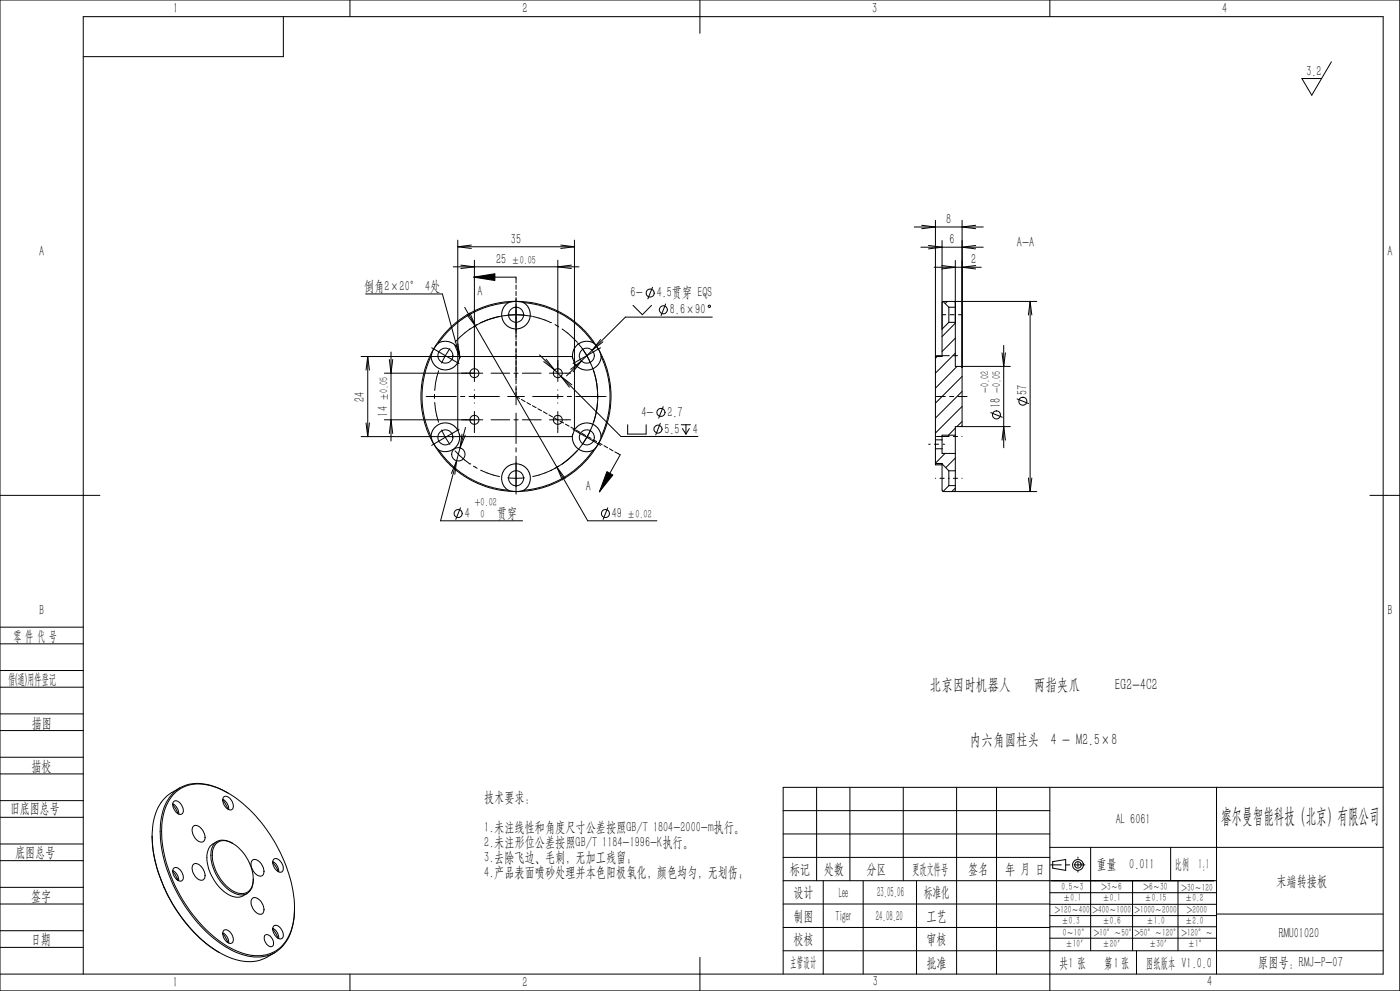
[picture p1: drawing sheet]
<svg xmlns="http://www.w3.org/2000/svg" width="420mm" height="297mm" viewBox="0 0 420 297" stroke-linecap="round" stroke-linejoin="round" font-family="sans-serif">
<g fill="none" stroke="#000" stroke-width=".3">
<path d="M0 0h419.9v297h-419.9zM85 5v12h-60M105 0v5M210 0v10M315 0v5M399.4 18.5l-5.9 10-2.9-5h5.9M136 80h37.7M137.3 72v56.8l.7 2.1M137.3 74h35M137.3 74l4.1 .5M138.3 79.5l4 .5-4 .5M141.4 73.4l-4.1 .6"/>
<path d="M142.3 78v36.3M167.3 78v36.3M168.2 73.4l4.1 .6M171.4 79.5l-4.1 .5 4.1 .5M172.3 72v56.8l-.7 2.1h-63.3M172.3 74l-4.1 .5M274.3 68h20.7M276.3 74.1h18.7M276.5 67.5l4.1 .5-4.1 .5M278.6 73.6l4 .5-4 .5M280.6 66v65.8M282.5 79.6l4.1 .5-4.1 .5"/>
<path d="M282.6 72.1v34.7h-2M286.6 78.1v31.7h16.5M288.6 66v61.6l-.3 .2M292.7 79.6l-4.1 .5 4.1 .5M292.7 73.6l-4.1 .5 4.1 .5M292.7 67.5l-4.1 .5 4.1 .5M109.7 88.1h23l5.3 19M139.4 92.1l3.2 5.5M140.1 94.3l2.5 3.3M140.9 98.7l-1.5 1.1-2.9 2.7M141 98.6l-.1 .1M141 93.8l1.6 3.8"/>
<path d="M142.1 83.1l6.4-1.1v2.1zM142.1 83.1h12.7v1.7M142.6 97.6l33.7 58.5h20.8M143.1 97.3l-1.1 .7M149.9 94.8l-5.7 1.9M152.3 94.4h5M152.5 90.7l-3.4 .5-3.7 1-3.2 1.4-2.4 1.3-4.4 3.4-1.5 1.5-2.3 2.9M152.5 90.7l-1.4 1.3-.4 1.1-.2 1.4 .7 2.1 .6 .9 1.2 .7 1.1 .4 1.6-.1 1.4-.6 .8-.7 1-1.7 .1-1.8-.6-1.8-1.3-1.2 2.7 .4 5 1.4 4.7 2.2 4.6 3.6 1.7 1.7 2.2 2.7M154.8 90.3l-3.6 .2-4.4 .9-4 1.5-3.1 1.7-4.7 3.6-2.3 2.6-2.6 3.8M154.8 90.3l-2.3 .4M154.8 90.3l2.4 .4M154.8 90.3l4.9 .4 3.4 .8 3.2 1.3 3.1 1.6 2.9 2 3.4 3 2.2 2.7 1.6 2.5"/>
<path d="M154.8 85.4v1.3M154.8 87.3v1.3M154.8 89.2v12.6M159.6 94.8a24.7 24.7 0 0 0-18.7 3.9M159.8 94.8l5.6 1.9M166.5 97.3l1.1 .7M168.7 98.6l1.6 1.2 2.8 2.7M189.9 91.5l2.8 2.8 2.8-2.8M195.7 86.1l-1.3 3.5M199.7 91.1l-1.4 3.5M213.7 95h-26.1l-10 10M280.2 80.1h14.2"/>
<path d="M282.7 94.3h1M282.9 90.3a3.3 3.3 0 0 0-.3 2.7v5.6l2-2M282.9 90.3h28.1M282.9 90.3l1.7 1.8M284.2 90.3l-.7 .7M284.6 92.1v4.5M284.6 92.1h2v4.5h-2M285 94.3h1.3M286.3 90.3l.3 .3M286.6 96.9l-4 4M287.5 94.3h1.1M309 90.3v57"/>
<path d="M309 90.3l.5 4.1M309 90.3l-.5 4.1M108.3 106.8h63.3l.7 2M110.3 106.8l.5 4.1M110.3 106.8v24.1M110.3 106.8l-.5 4.1M115.3 111.8h29.5M116.8 107.7l.5 4.1 .5-4.1M117.3 105.5v26.7M127.8 118.8h9.1M129.3 106.8l.2 1.2 .8 1.3 1 .9 1.2 .5 1.3 .2 1.5-.4 1-.6 1.1-1.4M129.3 106.8l-1.3 3.2-.8 3-.5 3.4-.1 3.5 .4 3.4 .7 3.4 2.4 6.4"/>
<path d="M129.5 104.2l4.1 2.4M130.1 104.5l-1.7 3.6-1.1 3-.9 4.5-.1 4.2 .3 3.4 .9 3.8 1.3 3.6 1.3 2.5M130.1 104.6l1.8-2 1.3-.3 1.9 .2 1.3 .8 .9 1.1 .5 1.5v1.6M130.1 104.6l-.8 2.2M130.3 118.2v1.2M131.6 111.1l-.6 1.9-.6 3.9M133.6 106.6l-1.1 2.2M133.6 106.6l4.1 2.4M135 104.5l-1.4 2.1M136.4 103.3l1.6 3.8M137.4 103l.6 4.1M138 106.8l-.7 2"/>
<path d="M138.2 118.8h1.2M140.7 118.8h9.1M142.3 116.8v.1M142.3 118.2v1.3M147.3 111.8h5.6M152.3 118.8h5M154.2 111.8h1.2M154.8 102.2v1.5M154.8 104.3v10.7M154.8 115.7v5.6M154.8 118.8l1.1 .6M156.4 119.7l1.1 .7"/>
<path d="M156.7 111.8h5.6M159.8 118.8h9.1M161.9 106.4l6.4 6.4M163.8 107.7l2.6 3.2-3.3-2.5M164.8 111.8h6.4M167.3 116.8v.1M167.3 118.2v1.3M168.3 112.8l18 18h23.1M168.3 112.8l2.5 3.2M168.3 112.8l3.2 2.5M170.2 118.8h1.2M171.2 110.7l3.3-2.5-2.6 3.2"/>
<path d="M172.7 118.8h9.1M173.3 102.7a24.5 24.5 0 0 1-8 38.3M174.7 104.5l1.4 2.1M176.1 106.6l1.1 2.2M176.1 106.6l-4.2 2.4M177.6 105l-7.6 7.6M178 102.7l1.5 1.9M178 102.7l-.8-.3-1.6-.1-1.3 .3-.9 .5-1.4 1.8-.3 1.3 .1 1.3M178.1 111.1l.9 3.8 .2 2M179.3 118.2v1.2M179.5 104.6l.8 2.2M179.5 104.6l1.7 3.4 .9 2.6 .9 3.8 .3 3.5-.2 4.1-.8 4.2-1.1 3.3-1.7 3.6"/>
<path d="M180.2 104.2l-4.1 2.4M180.2 101.8l-2.6 3.2M180.3 106.8l1.4 3.4 .6 2.4 .7 5.1-.1 3.5-.5 3.4-.8 3-1.3 3.3M180.4 106.8l-.3 1.4-.7 1.1-1.3 1.1-1.1 .4-1.3 .1-1.3-.3-1.1-.7-1.1-1.3M180.9 102.4l-3.3 2.6M280.9 106.6h3.8M280.9 118.8h2.7M281.1 106.8l-.5 .6M284.9 118.8h1.2M286 106.6h1.3M286.6 101.3l-4 4.1M286.6 105.8l-6 6"/>
<path d="M287.1 109.8l-6.5 6.5M287.4 118.8h2.7M288.3 109.8l.3 .4M288.5 106.6h.1M288.6 112.8l-8 8M288.6 117.3l-8 8M300.6 105.7l.5 4.1 .5-4.1M301.1 103.5v30.7M305.1 119.5l3.5 1.4M109.8 126.7l.5 4.2M110.8 126.7l-.5 4.2M115.3 125.8h29.5"/>
<path d="M116.8 129.9l.5-4.1 .5 4.1M130.1 133.1l1.6 2.4 2.2 2.7 3.3 3.1 3 2 3.1 1.6 3.2 1.2 3.4 .8 4.9 .4M130.1 133.1l1.6 1.8M130.4 120.7l.6 3.9 .6 1.9M131.7 134.9l2.1 2.7 1.7 1.8 4.6 3.5 3.1 1.6 3.2 1.3 2.7 .6 3.4 .5M132.5 128.9l1.1 2.2M133.6 131.1l1.4 2.1M133.6 131.1l-4.1 2.4M136.5 135.1l4.4 3.9M137 138.1l-4.8 18h24.6M137 138.1l-1.6 3.8M137 138.1l-.6 4.1"/>
<path d="M137.4 129.1l-1-1.3-1-.7-1.4-.4-1.4 .1-1 .4-1.3 1-.8 1.3-.2 1.3M137.7 128.7l-4.1 2.4M137.8 130.1l.1 1.5-.3 1.1-1.5 1.8-1.9 .8h-1.2l-1.3-.4M138 134.2l-1 3.9M138.6 130.1l-.6 4.1M139.6 130.4l-1.6 3.8M139.7 128.1l-1.7 6.1M140.9 139h.1M142 139.7l1.1 .6M142.3 120.7v.1M142.3 123.3v6.4M147.3 125.8h5.6"/>
<path d="M154.2 125.8h1.2M154.8 123.8v9.1M154.8 134.2v1.3M154.8 136.7v11.4M156.7 125.8h5.6M158.1 120.6l1.1 .7M159.7 121.6l1.1 .6M161.4 122.5l1.1 .6M163 123.4l1.1 .6M164.7 124.3l1.1 .7M164.8 125.8h6.4M166.3 125.3l1.1 .6"/>
<path d="M167.1 140l-.6 .3M167.3 120.7v.1M167.3 123.3v6.4M167.6 139.7l-.5 .3M168 126.2l1.1 .6M169.6 127.1l1.1 .6M171.3 128l1.1 .7M171.8 130.1l-.1 1.3 .2 1 .6 1.1 .9 1 1.1 .6 1.2 .3 1.3-.1 1-.4M171.9 128.7l4.2 2.4M172.3 129.1l1-1.4 1-.6 1.6-.4 1.2 .2 1.2 .5 1.1 .9 .7 1.3 .2 1.3M172.9 128.9l1.1 .7M173.1 135.1l-2.8 2.7-1.6 1.2"/>
<path d="M174.6 129.9l1.1 .6M176.1 131.1l-1.4 2.1M176.1 131.1l4.1 2.4M176.2 130.8l1.1 .6M177.2 128.9l-1.1 2.2M177.9 131.7l1.1 .6M178 134.9l-2.1 2.6-2 2-1.8 1.6-2.9 1.9-2.7 1.5-3.6 1.3-5.7 1.1M179.2 120.7l-.2 2-.9 3.8M179.5 133.1l-2.6 3.7-2.4 2.6-4.7 3.6-3 1.7-4 1.5-4.4 .9-3.6 .2M179.5 133.1l-1.5 1.8M179.5 132.6l1.1 .7M180.3 130.9l-.8 2.2"/>
<path d="M181.2 133.6l1.1 .6M182.8 134.5l1.1 .6M184.4 135.4l1.7 .9M186.1 136.3l-6.3 11.1M188.3 127.3v2.8h5.5v-2.8M198.1 126.9l-1.4 3.4M199 121.9l-1.4 3.4M204.4 127.3h2.7M204.7 128.4l1.1 1.7M205.8 127.3v2.8M206.8 128.4l-1 1.7M278.6 133.1h.5"/>
<path d="M280.3 133.1h1.3M280.6 138.9h2v8l.3 .4M280.6 131.8v2.7M280.6 131.8h2M280.6 134.5v4.8h2M280.6 134.5h2M280.6 139h2M280.9 130.8h3.8M282.6 131.8v2.7M282.6 134.5v1.4h4M282.6 139l2 2.1M282.9 133.1h.5"/>
<path d="M283.5 135.9l-2.9 2.9M286 130.8h1.3M286.6 130.4v5.5M286.6 128.3l-2.1 2.1M286.6 137.3l-2.9 2.9M286.6 130.4h-4v1.4M286.6 135.9v5.2M288.5 130.8h.1M288.6 121.8l-8 8M288.6 126.3l-1.5 1.5M297.2 123.7l3.5 1.4M300.6 131.9l.5-4.1 .5 4.1"/>
<path d="M303.1 127.8h-16.5v2.6M0 148.5h30M138.1 152.2l-1.4 3.5M144.2 140.9l3.8 1.5 1.9 .4M152.3 143.2h5M152.4 146.9l-1-.9-.7-1.1-.2-1.1v-1.3l.5-1.2 1.1-1.3 1.1-.7 1.1-.3 1.3 .1 1.6 .6 1 .9 .6 1.2 .3 1-.2 1.8-.6 1.3-1.1 1M152.5 146.9l2.3 .4M157.2 146.9l-2.4 .4M165.4 140.9l-3.7 1.5-1.9 .4M167.1 140l2.4 3.3M167.1 140l1.6 3.8M182.1 141.4l1.8 1-4.1 5z"/>
<path d="M182.3 152.2l-1.4 3.5M280.6 143.3h.1M282 143.3h1.3M282.9 147.3h28.1M284.5 143.3h.2M284.6 141.1v4.4M284.6 145.5l-1.7 1.8M284.6 145.5h2M284.6 141.1h2M286 143.3h1.3M286.6 141.1v4.4M286.6 146.3l-1.1 1"/>
<path d="M286.6 145.5v1.5l-.3 .3M288.5 143.3h.1M308.5 143.3l.5 4M309.5 143.3l-.5 4M411 148.5h8.9M0 188h25M0 193h25M0 206h25M0 201h25M0 218.9h25M0 214h25M0 231.9h25"/>
<path d="M0 226.9h25M0 239.9h25M52.3 237.8a11 11 0 0 1 12-2 35.2 35.2 0 0 1 17.2 15.2 39.5 39.5 0 0 1 6.7 23.9 12.6 12.6 0 0 1-6.7 10.7 14.2 14.2 0 0 1-12.4-1.5 43.9 43.9 0 0 1-19.8-27.8 22.4 22.4 0 0 1 1.5-16.6zM53.9 236.1l-2.3 1.4a13.1 13.1 0 0 0-5.9 11.4 35 35 0 0 0 2.6 14.9M66.8 239.8l.8 1 .8 1.7M66.8 239.6a3.3 3.3 0 0 1 1.8 3M67 239a1.59 1.59 0 0 1 2.4 .9 1.78 1.78 0 0 1-.2 2.8 2.96 2.96 0 0 1-2.2-3.7zM68.4 237.7a15.4 15.4 0 0 0-13.2-2.2 12 12 0 0 0-6.9 10.5 39.4 39.4 0 0 0 6.9 25.1 36 36 0 0 0 17.4 14.9 11 11 0 0 0 13-3.4 17.7 17.7 0 0 0 2.7-10.4M245 236v27.9M255 236v27.9M271 236v27.9M287 236v55.9"/>
<path d="M299 236v55.9M315 236v61M365 236v55.9M415 236h-180.1v55.9M0 244.9h25M0 257.9h25M0 252.9h25M45.6 250.6a34.9 34.9 0 0 0 2.7 13.2M51.8 240.9a3.4 3.4 0 0 1 1.8 3.1M51.8 241.2l.9 1.2 .6 1.4M52 240.3a1.59 1.59 0 0 1 2.4 .9 1.97 1.97 0 0 1 0 2.8 2.7 2.7 0 0 1-2.6-2.9zM58 259.1a1.96 1.96 0 0 1 2.7 1 2.7 2.7 0 0 1 .3 3.6 3.2 3.2 0 0 1-3.3-3.1v-.8z"/>
<path d="M58 247.7a1.96 1.96 0 0 1 2.7 1 2.7 2.7 0 0 1 .3 3.6 3.2 3.2 0 0 1-3.3-3.2v-.7zM64.8 252.9a4.1 4.1 0 0 1 5.6 .2 13 13 0 0 1 5.4 12 3.5 3.5 0 0 1-5.4 2.2 12.8 12.8 0 0 1-6.5-12.7zM65.1 252.2l-1.2 .7a5.8 5.8 0 0 0-1.5 6.8 12.5 12.5 0 0 0 8 9.1l1.5 .1 2.2-1.1M69.8 252.8a4.6 4.6 0 0 0-5.1-.3 6.3 6.3 0 0 0-1.1 6.5 12.7 12.7 0 0 0 8 9.1 3.7 3.7 0 0 0 4.4-4.1v-.6M75.7 257.9a1.96 1.96 0 0 1 2.7 1 2.76 2.76 0 0 1 .2 3.6 2.97 2.97 0 0 1-3.2-2.8l-.1-1.1zM81.8 258.2a3.4 3.4 0 0 1 1.8 3.1M81.8 258.5l1.3 1.9 .3 .8M82.2 257.5a2.28 2.28 0 0 1 2.7 2.1 1.13 1.13 0 0 1-.1 1.4 1.13 1.13 0 0 1-1.4 .2 3.1 3.1 0 0 1-1.4-3.6zM234.9 243h80.1M234.9 249.9h80.1M234.9 257h80.1M315 254h100"/>
<path d="M315.2 259.2h3.2M315.8 258.2l3.9-.6v3.3l-3.9-.7zM319.7 259.2h1.2M322.2 259.2h3.3M323.4 256.9v.3M323.4 258.5v1.3M327.2 254v30.9M351.2 254v9.9M0 270.9h25M0 265.9h25M0 278.9h25M48.3 263.8a44.4 44.4 0 0 0 17.5 21.7"/>
<path d="M48.3 263.8a42.9 42.9 0 0 0 17.5 21.7M51.8 260.9a3.3 3.3 0 0 1 1.8 3M51.8 261.2l1.5 2.4M52 260.3a1.59 1.59 0 0 1 2.4 .9 2.04 2.04 0 0 1 0 2.8 2.85 2.85 0 0 1-2.4-3.7zM53.2 263.4l-.3 .1M53.3 263.6v.2zM66.8 279.8l.7 .9 .9 1.8M66.8 279.6a3.3 3.3 0 0 1 1.8 3M67.2 278.8a2.31 2.31 0 0 1 2.7 2.1 1.18 1.18 0 0 1-.4 1.7 1.18 1.18 0 0 1-1.6-.5 2.73 2.73 0 0 1-.7-3.3zM75.9 269.1a3.2 3.2 0 0 1 3.3 3.1 1.29 1.29 0 0 1-.6 1.7 1.29 1.29 0 0 1-1.6-.3 3.7 3.7 0 0 1-1.5-4.1zM81.8 278.2a3.3 3.3 0 0 1 1.8 3.1M81.8 278.5l.9 1.2 .7 1.5"/>
<path d="M82.2 277.5a2.4 2.4 0 0 1 2.8 2.5 1.11 1.11 0 0 1-.7 1.4 1.11 1.11 0 0 1-1.4-.6 2.58 2.58 0 0 1-.7-3.3zM234.9 270.9h80.1M234.9 263.9h130.1M234.9 278h80.1M247 263.9v28M259 263.9v28M275 263.9v28M315 277.7h50M315 274.4h50M315 271h50M315 267.5h50M321.9 263.9h.1"/>
<path d="M323.4 261v.4M328.5 263.9h.1M334.9 263.9h.1M339.8 263.9v21M353.4 263.9v21M365 273.9h50M0 283.9h25M0 291.9h415v-286.9h-390v286.9M65.8 285.5a14.9 14.9 0 0 0 13.7 1.7l3-1.7M79.5 280.3a1.58 1.58 0 0 1 2.2 1.1 1.33 1.33 0 0 1 .4 1.4 1.33 1.33 0 0 1-1 .9 2.75 2.75 0 0 1-1.6-3.4zM105 291.9v5.1M210 286.9v10.1"/>
<path d="M234.9 284.9h180.1M315 281.2h50"/>
<circle cx="154.8" cy="94.3" r="2.25"/>
<circle cx="195" cy="87.8" r="1.21"/>
<circle cx="199" cy="92.8" r="1.21"/>
<circle cx="212.8" cy="91.8" r=".34"/>
<circle cx="133.6" cy="106.6" r="2.24"/>
<circle cx="142.3" cy="111.8" r="1.36"/>
<circle cx="167.3" cy="111.9" r="1.35"/>
<circle cx="176.1" cy="106.6" r="2.25"/>
<circle cx="133.6" cy="131.1" r="2.24"/>
<circle cx="137.5" cy="136.2" r="2"/>
<circle cx="142.3" cy="125.8" r="1.35"/>
<circle cx="167.3" cy="125.8" r="1.34"/>
<circle cx="176.1" cy="131.1" r="2.25"/>
<circle cx="197.4" cy="128.6" r="1.21"/>
<circle cx="198.3" cy="123.6" r="1.22"/>
<circle cx="298.9" cy="124.4" r="1.2"/>
<circle cx="306.9" cy="120.3" r="1.22"/>
<circle cx="137.5" cy="153.9" r="1.22"/>
<circle cx="154.8" cy="143.3" r="2.25"/>
<circle cx="181.6" cy="153.9" r="1.22"/>
<circle cx="323.4" cy="259.2" r=".99"/>
<circle cx="323.4" cy="259.2" r="1.63"/>
</g>
<path d="M341 284.9v7" fill="none" stroke="#0a0605" stroke-width=".3"/>
<path d="M142.1 83.1l6.4-1.1v2.1zM182.1 141.4l1.8 1-4.1 5z" fill="#000"/>
<text font-size="6.3" x="366.3" y="246.6">睿尔曼智能科技（北京）有限公司</text>
<g font-size="4.9">
<text x="278.9" y="206.9">北京因时机器人</text>
<text x="310.1" y="206.9">两指夹爪</text>
<text x="334.4" y="206.9">EG2-4C2</text>
<text x="291" y="223.2">内六角圆柱头</text>
<text x="315.2" y="223.2">4 - M2.5×8</text>
</g>
<g font-size="4.4">
<text x="51.9" y="4">1</text>
<text x="156.8" y="4">2</text>
<text x="261.6" y="4">3</text>
<text x="366.7" y="4">4</text>
<text x="391.9" y="22.7">3.2</text>
<text x="283.8" y="67.2">8</text>
<text x="11.7" y="76.6">A</text>
<text x="153.3" y="73.1">35</text>
<text x="284.9" y="73.2">6</text>
<text x="305.1" y="74.1">A-A</text>
<text x="416.2" y="76.6">A</text>
<text x="148.8" y="79.1">25</text>
<text x="291.3" y="79.2">2</text>
<text x="109.2" y="87.2">倒角2×20° 4处</text>
<text x="143.2" y="88.9">A</text>
<text x="189.2" y="89.2">6-</text>
<text x="197" y="89.2">4.5贯穿 EQS</text>
<text x="201" y="94.2">8.6×90</text>
<text x="308.1" y="118.3" transform="rotate(-90 308.1 118.3)">57</text>
<text x="109.4" y="120.4" transform="rotate(-90 109.4 120.4)">24</text>
<text x="116.4" y="124.8" transform="rotate(-90 116.4 124.8)">14</text>
<text x="192.4" y="124.9">4-</text>
<text x="200.2" y="124.9">2.7</text>
<text x="300.2" y="122.4" transform="rotate(-90 300.2 122.4)">18</text>
<text x="199.3" y="130">5.5</text>
<text x="207.9" y="130">4</text>
<text x="175.8" y="147.1">A</text>
<text x="139.4" y="155.2">4</text>
<text x="149.1" y="155.2">贯穿</text>
<text x="183.6" y="155.2">49</text>
<text x="11.8" y="184.4">B</text>
<text x="416.2" y="184.4">B</text>
<text x="4" y="192">零 件 代 号</text>
<text x="2.5" y="205.1">借(通)用件登记</text>
<text x="9.5" y="218.1">描图</text>
<text x="9.5" y="231.1">描校</text>
<text x="3" y="243.6">旧底图总号</text>
<text x="145.2" y="240.2">技术要求：</text>
<text x="145.2" y="249.3">1.未注线性和角度尺寸公差按照GB/T 1804-2000-m执行。</text>
<text x="334.8" y="246.9">AL 6061</text>
<text x="4.6" y="256.9">底图总号</text>
<text x="145.2" y="253.7">2.未注形位公差按照GB/T 1184-1996-K执行。</text>
<text x="145.2" y="258.3">3.去除飞边、毛刺，无加工残留；</text>
<text x="145.2" y="262.8">4.产品表面喷砂处理并本色阳极氧化，颜色均匀，无划伤；</text>
<text x="236.9" y="261.8">标记</text>
<text x="247.1" y="261.8">处数</text>
<text x="259.9" y="261.8">分区</text>
<text x="273.7" y="261.8">更改文件号</text>
<text x="290.4" y="261.8">签名</text>
<text x="301.5" y="261.8">年 月 日</text>
<text x="329" y="260.4">重量</text>
<text x="338.8" y="260.4">0.011</text>
<text x="352.5" y="260.4">比例 1:1</text>
<text x="9.3" y="270">签字</text>
<text x="238" y="268.8">设计</text>
<text x="251.6" y="269.1">Lee</text>
<text x="263.1" y="268.8">23.05.06</text>
<text x="277.2" y="268.8">标准化</text>
<text x="382.9" y="265.4">末端转接板</text>
<text x="238.1" y="276">制图</text>
<text x="250.7" y="275.9">Tiger</text>
<text x="262.8" y="276">24.08.20</text>
<text x="278" y="276">工艺</text>
<text x="383.6" y="281">RMU01020</text>
<text x="9.4" y="282.8">日期</text>
<text x="238" y="282.9">校核</text>
<text x="278" y="283">审核</text>
<text x="237.1" y="289.9">主管设计</text>
<text x="278" y="290.2">批准</text>
<text x="317.8" y="290.2">共1 张</text>
<text x="331.3" y="290.2">第1张</text>
<text x="343.8" y="290.2">图纸版本 V1.0.0</text>
<text x="377.5" y="289.9">原图号：RMJ-P-07</text>
<text x="51.8" y="295.8">1</text>
<text x="156.8" y="295.8">2</text>
<text x="261.8" y="295.6">3</text>
<text x="362.1" y="295.6">4</text>
</g>
<g font-size="3.5">
<text x="153.5" y="79.1">±0.05</text>
<text x="296.7" y="117.8" transform="rotate(-90 296.7 117.8)">-0.02</text>
<text x="300.2" y="117.8" transform="rotate(-90 300.2 117.8)">-0.05</text>
<text x="116.4" y="120.2" transform="rotate(-90 116.4 120.2)">±0.05</text>
<text x="142.5" y="151.7">+0.02</text>
<text x="144.2" y="155.2">0</text>
<text x="188.2" y="155.2">±0.02</text>
</g>
<g font-size="3.1">
<text x="318.4" y="266.8">0.5～3</text>
<text x="330.5" y="266.8">&gt;3～6</text>
<text x="343.1" y="266.8">&gt;6～30</text>
<text x="354.4" y="267">&gt;30～120</text>
<text x="316.5" y="273.7">&gt;120～400</text>
<text x="319" y="270">±0.1</text>
<text x="327.7" y="273.7">&gt;400～1000</text>
<text x="330.8" y="270">±0.1</text>
<text x="340.3" y="273.7">&gt;1000～2000</text>
<text x="343.4" y="270">±0.15</text>
<text x="355.5" y="270">±0.2</text>
<text x="356" y="273.7">&gt;2000</text>
<text x="318.4" y="277">±0.3</text>
<text x="318.9" y="280.5">0～10°</text>
<text x="328.1" y="280.5">&gt;10°～50°&gt;50°～120°</text>
<text x="330.8" y="277">±0.6</text>
<text x="343.9" y="277">±1.0</text>
<text x="354.4" y="280.5">&gt;120°～</text>
<text x="355.5" y="277">±2.0</text>
<text x="319.7" y="283.8">±10′</text>
<text x="330.8" y="283.8">±20′</text>
<text x="344.7" y="283.8">±30′</text>
<text x="356.4" y="283.8">±1°</text>
</g>
</svg>
